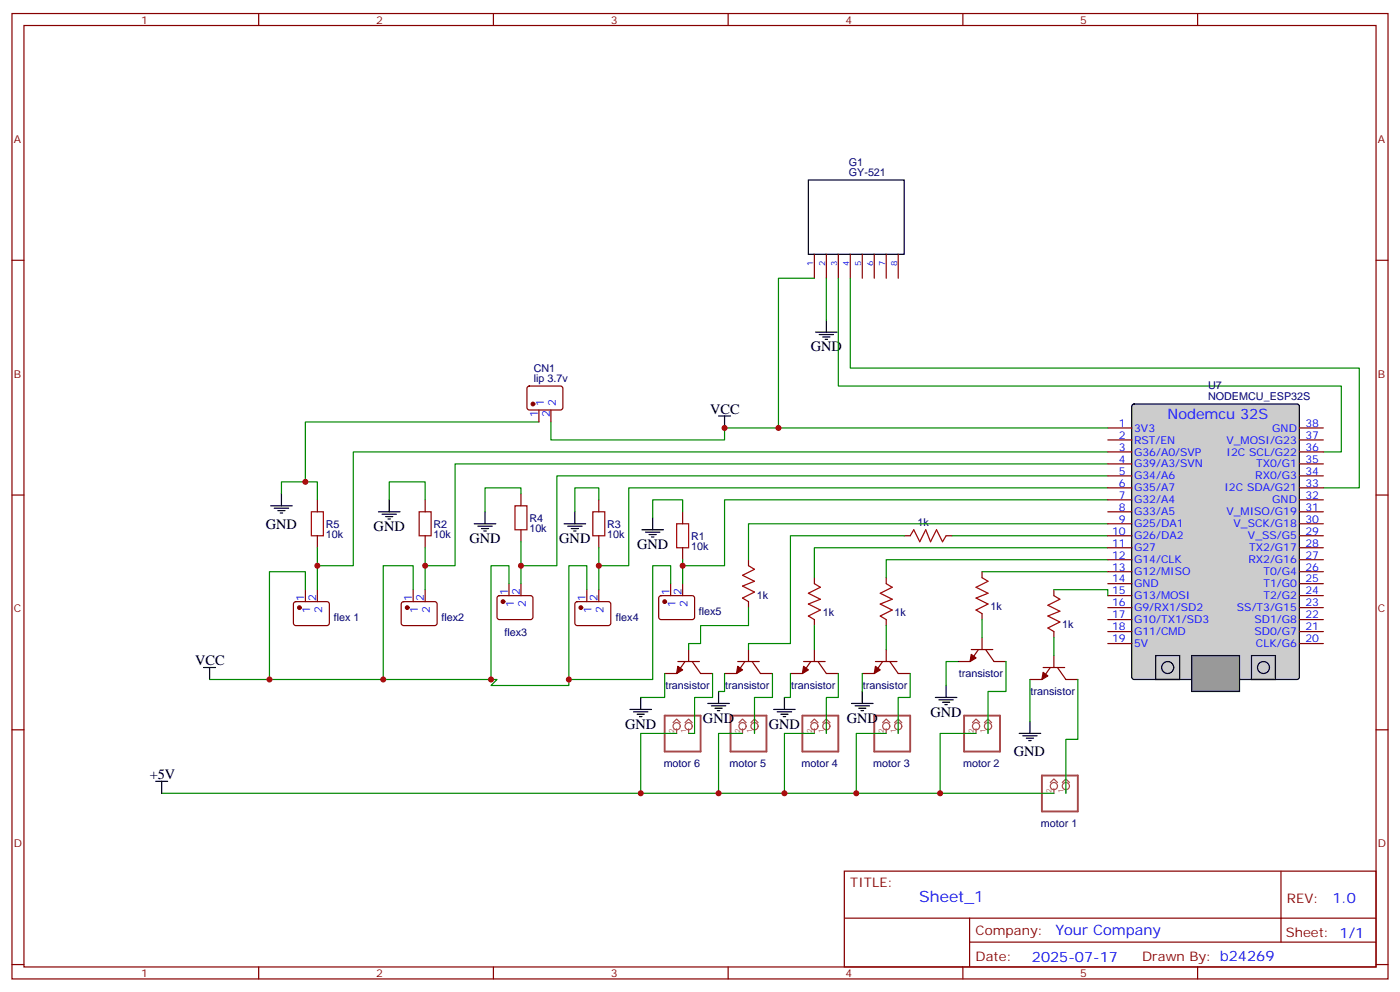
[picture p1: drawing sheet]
<svg xmlns="http://www.w3.org/2000/svg" width="412mm" height="292mm" viewBox="0 0 412 292" stroke-linecap="round" stroke-linejoin="round" font-family="sans-serif">
<g fill="none" stroke="#870000" stroke-width=".35">
<path d="M3.5 4h405.4v284.3h-405.4zM7.1 7.5h398.2v277.3h-398.2zM76.2 4v3.5M145.3 4v3.5M214.5 4v3.5M283.6 4v3.5M352.8 4v3.5M3.5 76.7h3.6M239.9 74.9v7.1M243.4 74.9v7.1M246.9 74.9v7.1M250.5 74.9v7.1"/>
<path d="M254 74.9v7.1M257.5 74.9v7.1M261.1 74.9v7.1M264.6 74.9v7.1M405.3 76.7h3.6M155.5 113.9l.4-.2 9.5 .1 .4 .6-.1 5.9-.6 .5-9.4-.1-.5-.6v-5.7zM158.7 120.8v3.5M162.3 120.8v3.5M3.5 145.8h3.6M93.5 147.2v3.5M93.5 157.8v3.5M125.2 147.2v3.5"/>
<path d="M125.2 157.8v3.5M153.5 145.5v3.5M153.5 156v3.6M176.4 147.2v3.5M176.4 157.8v3.5M201.1 150.7v3.6M266.3 157.8h1.8M278.7 157.8h1.8M405.3 145.8h3.6M86.7 177.4l.4-.2 9.5 .1 .4 .6-.1 5.9-.6 .5-9.4-.1-.5-.6v-5.7zM90 173.7v3.5M93.5 173.7v3.5"/>
<path d="M118.4 177.4l.5-.2 9.4 .1 .5 .6-.1 5.9-.6 .5-9.5-.1-.4-.6v-5.7zM121.7 173.7v3.5M125.2 173.7v3.5M146.6 175.6l.5-.2 9.5 .1 .4 .6-.1 6-.6 .4-9.5-.1-.4-.6v-5.7zM149.9 171.9v3.5M153.5 171.9v3.5M169.6 177.4l.4-.2 9.5 .1 .4 .6v5.9l-.7 .5-9.4-.1-.5-.6v-5.7zM172.9 173.7v3.5M176.4 173.7v3.5M194.3 175.6l.4-.2 9.5 .1 .4 .6-.1 6-.6 .4-9.4-.1-.5-.6v-5.7zM197.6 171.9v3.5M201.1 161.3v3.6"/>
<path d="M201.1 171.9v3.5M220.5 164.9v1.7M220.5 177.2v1.8M239.9 170.1v1.8M261.1 170.1v1.8M289.3 168.4v1.7M310.4 173.7v1.7M199.7 194.8h6.3M201.8 194.8l-2.5 3.6h-3.5M202.8 191.3v3.5M203.9 194.8l2.5 3.6h3.5M217.3 194.8h6.4"/>
<path d="M219.4 194.8l-2.4 3.6h-3.6M220.5 191.3v3.5M221.5 194.8l2.5 3.6h3.5M236.7 194.8h6.4M238.8 194.8l-2.4 3.6h-3.6M239.9 182.5v1.8M239.9 191.3v3.5M240.9 194.8l2.5 3.6h3.5M257.9 194.8h6.3M260 194.8l-2.5 3.6h-3.5M261.1 182.5v1.8M261.1 191.3v3.5"/>
<path d="M262.1 194.8l2.5 3.6h3.5M286.1 191.3h6.4M288.2 191.3l-2.4 3.5h-3.6M289.3 180.7v1.8M289.3 187.8v3.5M290.3 191.3l2.5 3.5h3.5M307.3 196.6h6.3M309.4 196.6l-2.5 3.5h-3.5M310.4 186v1.8M310.4 193.1v3.5M311.5 196.6l2.5 3.5h3.5M3.5 214.9h3.6"/>
<path d="M405.3 214.9h3.6M248.7 256.6h156.6v28.2h-156.6zM377.3 256.6v20.9M248.7 270.4h156.5M285.6 277.5h119.6M285.6 270.4v14.1M3.5 284.1h3.6M76.2 284.8v3.5M145.3 284.8v3.5M214.5 284.8v3.5M283.6 284.8v3.5M352.8 284.8v3.5"/>
<path d="M405.3 284.1h3.6"/>
</g>
<g fill="#870000" stroke="#870000" stroke-width=".35">
<path d="M307.3 198l1.4 1.1-1.8 1z"/>
<path d="M286.1 192.7l1.4 1.1-1.7 1z"/>
<path d="M257.9 196.3l1.4 1-1.8 1.1z"/>
<path d="M236.7 196.3l1.4 1-1.7 1.1z"/>
<path d="M217.3 196.3l1.4 1-1.7 1.1z"/>
<path d="M199.7 196.3l1.4 1-1.8 1.1z"/>
<circle cx="88.2" cy="179" r=".53"/>
<circle cx="119.9" cy="179" r=".53"/>
<circle cx="148.2" cy="177.2" r=".53"/>
<circle cx="171.1" cy="179" r=".53"/>
<circle cx="195.8" cy="177.2" r=".53"/>
<circle cx="157" cy="119" r=".53"/>
</g>
<g fill="none" stroke="#000" stroke-width=".35">
<path d="M238.1 53h28.2v21.9h-28.2zM240.2 97.8h6.4M241.3 98.5h4.2M242.4 99.2h2.1M243.1 99.9h.7M243.4 94.3v3.5M211.7 122.5h3.5M213.4 122.5v3.5M79.7 149h6.4M80.8 149.7h4.2M81.8 150.4h2.2M82.5 151.1h.8"/>
<path d="M82.9 145.5v3.5M111.5 150.7h6.3M112.5 151.4h4.3M113.6 152.2h2.1M114.3 152.9h.7M114.7 147.2v3.5M139.7 154.3h6.3M140.8 155h4.2M141.8 155.7h2.1M142.5 156.4h.7M142.9 150.7v3.6M166.2 154.3h6.3"/>
<path d="M167.2 155h4.2M168.3 155.7h2.1M169 156.4h.7M169.3 150.7v3.6M189.1 156h6.3M190.1 156.7h4.3M191.2 157.4h2.1M191.9 158.2h.7M192.3 152.5v3.5M60 196.6h3.5M61.7 196.6v3.5M185.6 209h6.3"/>
<path d="M186.6 209.7h4.3M187.7 210.4h2.1M188.4 211.1h.7M188.7 205.4v3.6M208.5 207.2h6.3M209.5 207.9h4.3M210.6 208.6h2.1M211.3 209.3h.7M211.7 203.7v3.5M227.9 209h6.3M229 209.7h4.2M230 210.4h2.1"/>
<path d="M230.7 211.1h.7M231.1 205.4v3.6M250.8 207.2h6.4M251.9 207.9h4.2M252.9 208.6h2.2M253.6 209.3h.8M254 203.7v3.5M275.5 205.4h6.4M276.6 206.1h4.2M277.6 206.8h2.2M278.3 207.5h.7M278.7 201.9v3.5"/>
<path d="M300.2 216h6.4M301.3 216.7h4.2M302.3 217.4h2.1M303 218.1h.7M303.4 212.5v3.5"/>
</g>
<path d="M91.7 150.7h3.5v7.1h-3.5zM123.5 150.7h3.5v7.1h-3.5zM151.7 149h3.5v7h-3.5zM174.6 150.7h3.6v7.1h-3.6zM199.3 154.3h3.5v7h-3.5zM268.1 157.8l1.1-1.8 1.7 3.6 1.8-3.6 1.4 3.6 1.8-3.6 1.7 3.6 1.1-1.8M220.5 166.6l1.7 1.1-3.5 1.7 3.5 1.8-3.5 1.4 3.5 1.8-3.5 1.7 1.8 1.1M239.9 171.9l1.8 1.1-3.6 1.7 3.6 1.8-3.6 1.4 3.6 1.8-3.6 1.7 1.8 1.1M261.1 171.9l1.7 1.1-3.5 1.7 3.5 1.8-3.5 1.4 3.5 1.8-3.5 1.7 1.8 1.1M289.3 170.1l1.7 1.1-3.5 1.8 3.5 1.7-3.5 1.4 3.5 1.8-3.5 1.8 1.8 1M310.4 175.4l1.8 1.1-3.5 1.8 3.5 1.7-3.5 1.4 3.5 1.8-3.5 1.8 1.7 1" fill="none" stroke="#a10000" stroke-width=".35"/>
<g fill="none" stroke="#008700" stroke-width=".35">
<path d="M239.9 82h-10.6v44M243.4 82v12.3M246.9 82v31.7h148.2v19.4h-5.3M250.5 82v26.4h149.9v35.3h-10.6M158.7 124.3h-68.7v17.6M162.3 124.3v5.3h51.1v-3.6h112.9M326.3 133.1h-222.2v33.5h-10.6M326.3 136.6h-192.2v30h-8.9M82.9 145.5v-3.6h10.6v5.3M114.7 147.2v-5.3h10.5v5.3M153.5 145.5v-1.8h-10.6v7M153.5 159.6v12.3"/>
<path d="M176.4 147.2v-3.5h-7.1v7M201.1 150.7v-3.5h-8.8v5.3M266.3 157.8h-33.5v31.7h-12.3v1.8M280.5 157.8h45.8M326.3 140.2h-162.3v26.4h-10.5M326.3 143.7h-141.1v22.9h-8.8M326.3 147.2h-112.9v19.4h-12.3M326.3 154.3h-105.8v10.6M90 173.7v-5.3h-10.6v31.7h-17.7M93.5 161.3v12.4M121.7 173.7v-7.1h-8.8v33.5h-33.5M125.2 161.3v12.4"/>
<path d="M149.9 171.9v-5.3h-5.3v33.5h-31.7M172.9 173.7v-7.1h-5.3v35.3h-23l1.8-1.8h-1.8M176.4 161.3v12.4M197.6 171.9v-5.3h-5.3v33.5h-24.7M201.1 164.9v7M220.5 179v5.3h-14.1v5.2h-3.6v1.8M289.3 168.4h37M326.3 164.9h-65.2v5.2M326.3 161.3h-86.4v8.8M195.8 198.4v7h-7.1M209.9 198.4v7h-5.3v10.6h-1.8M213.4 198.4v5.3h-1.7"/>
<path d="M227.5 198.4v7h-5.3v10.6M232.8 198.4v7h-1.7M239.9 184.3v7M246.9 198.4v7h-3.5v10.6M254 198.4v5.3M261.1 184.3v7M268.1 198.4v7h-3.5v10.6M282.2 194.8h-3.5v7.1M289.3 182.5v5.3M296.3 194.8v8.9h-5.3v12.3M310.4 187.8v5.3M199.3 216h-10.6v17.6"/>
<path d="M218.7 216h-7v17.6M239.9 216h-8.8v17.6M261.1 216h-8.9v17.6M287.5 216h-10.6v17.6M303.4 200.1v12.4M317.5 200.1v17.7h-3.5v15.8M47.6 233.6h262.8"/>
</g>
<path d="M195.8 210.8h10.6v10.6h-10.6zM215.2 210.8h10.6v10.6h-10.6zM236.4 210.8h10.5v10.6h-10.5zM257.5 210.8h10.6v10.6h-10.6zM284 210.8h10.6v10.6h-10.6zM306.9 228.4h10.6v10.6h-10.6z" fill="none" stroke="#a64a4a" stroke-width=".56"/>
<g fill="none" stroke="#a64a4a" stroke-width=".35">
<path d="M198.3 212.8l1-1 1.1 1M199.3 214.7v1.3M201.8 212.8l1-1 1.1 1M202.8 214.7v1.3M217.7 212.8l1-1 1.1 1M218.7 214.7v1.3M221.2 212.8l1-1 1.1 1M222.2 214.7v1.3M238.8 212.8l1.1-1 1 1M239.9 214.7v1.3M242.4 212.8l1-1 1.1 1M243.4 214.7v1.3"/>
<path d="M260 212.8l1.1-1 1 1M261.1 214.7v1.3M263.5 212.8l1.1-1 1 1M264.6 214.7v1.3M286.5 212.8l1-1 1.1 1M287.5 214.7v1.3M290 212.8l1-1 1.1 1M291 214.7v1.3M309.4 230.5l1-1.1 1.1 1.1M310.4 232.3v1.3M312.9 230.5l1.1-1.1 1 1.1M314 232.3v1.3"/>
<circle cx="199.3" cy="213.9" r="1.06"/>
<circle cx="202.8" cy="213.9" r="1.06"/>
<circle cx="218.7" cy="213.9" r="1.06"/>
<circle cx="222.2" cy="213.9" r="1.06"/>
<circle cx="239.9" cy="213.9" r="1.06"/>
<circle cx="243.4" cy="213.9" r="1.06"/>
<circle cx="261.1" cy="213.9" r="1.06"/>
<circle cx="264.6" cy="213.9" r="1.06"/>
<circle cx="287.5" cy="213.9" r="1.06"/>
<circle cx="291" cy="213.9" r="1.06"/>
<circle cx="310.4" cy="231.5" r="1.06"/>
<circle cx="314" cy="231.5" r="1.06"/>
</g>
<path d="M333.6 119.2l.5-.2h48l.6 .4 .1 80-.5 .7h-48.2l-.7-.4v-80z" fill="#ccc" stroke="#000" stroke-width=".35"/>
<g fill="none" stroke="#870000" stroke-width=".35">
<path d="M326.3 129.6h7.1M326.3 133.1h7.1M326.3 136.6h7.1M326.3 126h7.1M382.8 129.6h7M382.8 133.1h7M382.8 136.6h7M382.8 126h7M326.3 140.2h7.1M326.3 143.7h7.1M326.3 147.2h7.1M326.3 150.7h7.1"/>
<path d="M326.3 154.3h7.1M326.3 157.8h7.1M382.8 140.2h7M382.8 143.7h7M382.8 147.2h7M382.8 150.7h7M382.8 154.3h7M382.8 157.8h7M326.3 161.3h7.1M326.3 164.9h7.1M326.3 168.4h7.1M326.3 171.9h7.1"/>
<path d="M326.3 175.4h7.1M326.3 179h7.1M382.8 161.3h7M382.8 164.9h7M382.8 168.4h7M382.8 171.9h7M382.8 175.4h7M382.8 179h7M326.3 182.5h7.1M326.3 186h7.1M326.3 189.5h7.1M382.8 182.5h7"/>
<path d="M382.8 186h7M382.8 189.5h7"/>
</g>
<path d="M351 193.1h14.1v10.6h-14.1z" fill="#999" stroke="#000" stroke-width=".35"/>
<g fill="none" stroke="#000" stroke-width=".35">
<path d="M340.4 193.1h7.1v7h-7.1zM368.7 193.1h7v7h-7zM45.9 230.1h3.5M47.6 230.1v3.5"/>
<circle cx="344" cy="196.6" r="1.76"/>
<circle cx="372.2" cy="196.6" r="1.76"/>
</g>
<path d="M310.4 173.7h15.9v1.7" fill="none" stroke="#008700" stroke-width=".35"/>
<g fill="#c00">
<circle cx="93.5" cy="166.6" r=".88"/>
<circle cx="79.4" cy="200.1" r=".88"/>
<circle cx="112.9" cy="200.1" r=".88"/>
<circle cx="144.6" cy="200.1" r=".88"/>
<circle cx="167.6" cy="200.1" r=".88"/>
<circle cx="90" cy="141.9" r=".88"/>
<circle cx="276.9" cy="233.6" r=".88"/>
<circle cx="252.2" cy="233.6" r=".88"/>
<circle cx="231.1" cy="233.6" r=".88"/>
<circle cx="211.7" cy="233.6" r=".88"/>
<circle cx="188.7" cy="233.6" r=".88"/>
<circle cx="213.4" cy="126" r=".88"/>
<circle cx="229.3" cy="126" r=".88"/>
<circle cx="201.1" cy="166.6" r=".88"/>
<circle cx="176.4" cy="166.6" r=".88"/>
<circle cx="153.5" cy="166.6" r=".88"/>
<circle cx="125.2" cy="166.6" r=".88"/>
</g>
<text font-size="4.6" fill="#00f" x="270.8" y="265.6">Sheet_1</text>
<g font-size="4.2">
<text x="238.8" y="103.5">GND</text>
<text x="209.2" y="121.8">VCC</text>
<text x="78.3" y="155.8">GND</text>
<text x="110.1" y="156.4">GND</text>
<text x="138.3" y="159.9">GND</text>
<text x="164.7" y="159.9">GND</text>
<text x="187.7" y="161.7">GND</text>
<text x="57.5" y="195.9">VCC</text>
<text x="184.1" y="214.6">GND</text>
<text x="207.1" y="212.8">GND</text>
<text x="226.5" y="214.6">GND</text>
<text x="249.4" y="212.8">GND</text>
<text x="274.1" y="211.1">GND</text>
<text x="298.6" y="222.8">GND</text>
<text x="44.1" y="229.4">+5V</text>
</g>
<g font-size="4.2" fill="#00f">
<text x="344" y="123.3">Nodemcu 32S</text>
<text x="392.5" y="265.8">1.0</text>
<text x="310.9" y="275.4">Your Company</text>
<text x="304" y="283.2">2025-07-17</text>
</g>
<g font-size="3.9" fill="#800">
<text x="250.5" y="261.2">TITLE:</text>
<text x="379.1" y="265.8">REV:</text>
<text x="287.4" y="275.4">Company:</text>
<text x="378.7" y="276">Sheet: 1/1</text>
<text x="287.4" y="283">Date:</text>
<text x="336.4" y="283.1">Drawn By: b24269</text>
</g>
<g font-size="3.2" fill="#800">
<text x="41.6" y="7">1</text>
<text x="110.8" y="7">2</text>
<text x="179.9" y="7">3</text>
<text x="249.1" y="7">4</text>
<text x="318.2" y="7">5</text>
<text x="4.1" y="42.1">A</text>
<text x="405.9" y="42.1">A</text>
<text x="4.1" y="111.2">B</text>
<text x="405.9" y="111.2">B</text>
<text x="4.1" y="180.4">C</text>
<text x="405.9" y="180.4">C</text>
<text x="4.1" y="249.5">D</text>
<text x="405.9" y="249.5">D</text>
<text x="41.6" y="287.8">1</text>
<text x="110.8" y="287.8">2</text>
<text x="179.9" y="287.8">3</text>
<text x="249.1" y="287.8">4</text>
<text x="318.2" y="287.8">5</text>
</g>
<g font-size="3.2" fill="#000080">
<text x="250" y="52">GY-521</text>
<text x="250" y="48.9">G1</text>
<text x="157.2" y="112.6">lip 3.7v</text>
<text x="157.2" y="109.5">CN1</text>
<text x="355.8" y="117.9">NODEMCU_ESP32S</text>
<text x="355.8" y="114.6">U7</text>
<text x="96" y="155.5">R5</text>
<text x="127.7" y="155.5">R2</text>
<text x="155.9" y="153.7">R4</text>
<text x="178.9" y="155.5">R3</text>
<text x="270.2" y="155">1k</text>
<text x="96" y="158.5">10k</text>
<text x="127.7" y="158.5">10k</text>
<text x="155.9" y="156.8">10k</text>
<text x="178.9" y="158.5">10k</text>
<text x="203.6" y="159">R1</text>
<text x="203.6" y="162.1">10k</text>
<text x="223" y="176.3">1k</text>
<text x="291.7" y="179.8">1k</text>
<text x="98.3" y="182.9">flex 1</text>
<text x="130" y="182.9">flex2</text>
<text x="181.4" y="182.9">flex4</text>
<text x="205.9" y="181.1">flex5</text>
<text x="242.4" y="181.6">1k</text>
<text x="263.5" y="181.6">1k</text>
<text x="312.9" y="185.1">1k</text>
<text x="148.6" y="187.2">flex3</text>
<text x="196" y="202.9">transistor</text>
<text x="213.6" y="202.9">transistor</text>
<text x="233" y="202.9">transistor</text>
<text x="254.2" y="202.9">transistor</text>
<text x="282.4" y="199.4">transistor</text>
<text x="303.6" y="204.7">transistor</text>
<text x="195.5" y="225.9">motor 6</text>
<text x="214.9" y="225.9">motor 5</text>
<text x="236.1" y="225.9">motor 4</text>
<text x="257.2" y="225.9">motor 3</text>
<text x="283.7" y="225.9">motor 2</text>
<text x="306.6" y="243.5">motor 1</text>
</g>
<g font-size="3.2" fill="#00f">
<text x="160.2" y="119.5" transform="rotate(-90 160.2 119.5)">1</text>
<text x="163.7" y="119.5" transform="rotate(-90 163.7 119.5)">2</text>
<text x="158.4" y="122.9" transform="rotate(-90 158.4 122.9)">1</text>
<text x="161.9" y="122.9" transform="rotate(-90 161.9 122.9)">2</text>
<text x="329.6" y="125.7">1</text>
<text x="384.5" y="125.7">38</text>
<text x="329.6" y="129.2">2</text>
<text x="334.1" y="130.6">RST/EN</text>
<text x="334.1" y="127.1">3V3</text>
<text x="361.3" y="130.6">V_MOSI/G23</text>
<text x="374.8" y="127.1">GND</text>
<text x="384.5" y="129.2">37</text>
<text x="329.6" y="132.8">3</text>
<text x="329.6" y="136.3">4</text>
<text x="334.1" y="134.2">G36/A0/SVP</text>
<text x="334.1" y="137.7">G39/A3/SVN</text>
<text x="361.3" y="134.2">I2C SCL/G22</text>
<text x="370" y="137.7">TX0/G1</text>
<text x="384.5" y="136.3">35</text>
<text x="384.5" y="132.8">36</text>
<text x="329.6" y="139.8">5</text>
<text x="329.6" y="143.3">6</text>
<text x="334.1" y="141.2">G34/A6</text>
<text x="369.7" y="141.2">RX0/G3</text>
<text x="384.5" y="143.3">33</text>
<text x="384.5" y="139.8">34</text>
<text x="329.6" y="146.9">7</text>
<text x="334.1" y="144.7">G35/A7</text>
<text x="334.1" y="148.3">G32/A4</text>
<text x="360.7" y="144.7">I2C SDA/G21</text>
<text x="374.8" y="148.3">GND</text>
<text x="384.5" y="146.9">32</text>
<text x="329.6" y="150.4">8</text>
<text x="329.6" y="153.9">9</text>
<text x="334.1" y="151.8">G33/A5</text>
<text x="334.1" y="155.3">G25/DA1</text>
<text x="361.3" y="151.8">V_MISO/G19</text>
<text x="363.4" y="155.3">V_SCK/G18</text>
<text x="384.5" y="153.9">30</text>
<text x="384.5" y="150.4">31</text>
<text x="327.6" y="157.4">10</text>
<text x="327.6" y="161">11</text>
<text x="334.1" y="158.9">G26/DA2</text>
<text x="367.6" y="158.9">V_SS/G5</text>
<text x="384.5" y="161">28</text>
<text x="384.5" y="157.4">29</text>
<text x="327.6" y="164.5">12</text>
<text x="334.1" y="162.4">G27</text>
<text x="334.1" y="165.9">G14/CLK</text>
<text x="367.7" y="165.9">RX2/G16</text>
<text x="368" y="162.4">TX2/G17</text>
<text x="384.5" y="164.5">27</text>
<text x="327.6" y="168">13</text>
<text x="327.6" y="171.6">14</text>
<text x="334.1" y="169.4">G12/MISO</text>
<text x="334.1" y="173">GND</text>
<text x="372.2" y="173">T1/G0</text>
<text x="372.2" y="169.4">T0/G4</text>
<text x="384.5" y="171.6">25</text>
<text x="384.5" y="168">26</text>
<text x="89.6" y="177" transform="rotate(-90 89.6 177)">1</text>
<text x="93.1" y="177" transform="rotate(-90 93.1 177)">2</text>
<text x="121.4" y="177" transform="rotate(-90 121.4 177)">1</text>
<text x="124.9" y="177" transform="rotate(-90 124.9 177)">2</text>
<text x="149.6" y="175.3" transform="rotate(-90 149.6 175.3)">1</text>
<text x="151.3" y="178.8" transform="rotate(-90 151.3 178.8)">1</text>
<text x="153.1" y="175.3" transform="rotate(-90 153.1 175.3)">2</text>
<text x="154.9" y="178.8" transform="rotate(-90 154.9 178.8)">2</text>
<text x="172.5" y="177" transform="rotate(-90 172.5 177)">1</text>
<text x="176" y="177" transform="rotate(-90 176 177)">2</text>
<text x="197.2" y="175.3" transform="rotate(-90 197.2 175.3)">1</text>
<text x="199" y="178.8" transform="rotate(-90 199 178.8)">1</text>
<text x="200.7" y="175.3" transform="rotate(-90 200.7 175.3)">2</text>
<text x="202.5" y="178.8" transform="rotate(-90 202.5 178.8)">2</text>
<text x="327.6" y="175.1">15</text>
<text x="327.6" y="178.6">16</text>
<text x="334.1" y="176.5">G13/MOSI</text>
<text x="372.2" y="176.5">T2/G2</text>
<text x="384.5" y="178.6">23</text>
<text x="384.5" y="175.1">24</text>
<text x="91.4" y="180.5" transform="rotate(-90 91.4 180.5)">1</text>
<text x="94.9" y="180.5" transform="rotate(-90 94.9 180.5)">2</text>
<text x="123.1" y="180.5" transform="rotate(-90 123.1 180.5)">1</text>
<text x="126.6" y="180.5" transform="rotate(-90 126.6 180.5)">2</text>
<text x="174.3" y="180.5" transform="rotate(-90 174.3 180.5)">1</text>
<text x="177.8" y="180.5" transform="rotate(-90 177.8 180.5)">2</text>
<text x="327.6" y="182.1">17</text>
<text x="327.6" y="185.7">18</text>
<text x="334.1" y="180">G9/RX1/SD2</text>
<text x="334.1" y="183.6">G10/TX1/SD3</text>
<text x="364.4" y="180">SS/T3/G15</text>
<text x="369.5" y="183.6">SD1/G8</text>
<text x="384.5" y="185.7">21</text>
<text x="384.5" y="182.1">22</text>
<text x="327.6" y="189.2">19</text>
<text x="334.1" y="187.1">G11/CMD</text>
<text x="334.1" y="190.6">5V</text>
<text x="369.5" y="187.1">SD0/G7</text>
<text x="370" y="190.6">CLK/G6</text>
<text x="384.5" y="189.2">20</text>
</g>
<g font-size="2.5" fill="#00f">
<text x="239.5" y="78.2" transform="rotate(-90 239.5 78.2)">1</text>
<text x="243.1" y="78.2" transform="rotate(-90 243.1 78.2)">2</text>
<text x="246.6" y="78.2" transform="rotate(-90 246.6 78.2)">3</text>
<text x="250.1" y="78.2" transform="rotate(-90 250.1 78.2)">4</text>
<text x="253.6" y="78.2" transform="rotate(-90 253.6 78.2)">5</text>
<text x="257.2" y="78.2" transform="rotate(-90 257.2 78.2)">6</text>
<text x="260.7" y="78.2" transform="rotate(-90 260.7 78.2)">7</text>
<text x="264.2" y="78.2" transform="rotate(-90 264.2 78.2)">8</text>
</g>
<g font-size="2.1" fill="#a54b4b">
<text x="198.6" y="216" transform="rotate(-90 198.6 216)">2</text>
<text x="202.2" y="216" transform="rotate(-90 202.2 216)">1</text>
<text x="218" y="216" transform="rotate(-90 218 216)">2</text>
<text x="221.6" y="216" transform="rotate(-90 221.6 216)">1</text>
<text x="239.2" y="216" transform="rotate(-90 239.2 216)">2</text>
<text x="242.7" y="216" transform="rotate(-90 242.7 216)">1</text>
<text x="260.4" y="216" transform="rotate(-90 260.4 216)">2</text>
<text x="263.9" y="216" transform="rotate(-90 263.9 216)">1</text>
<text x="286.8" y="216" transform="rotate(-90 286.8 216)">2</text>
<text x="290.3" y="216" transform="rotate(-90 290.3 216)">1</text>
<text x="309.7" y="233.7" transform="rotate(-90 309.7 233.7)">2</text>
<text x="313.3" y="233.7" transform="rotate(-90 313.3 233.7)">1</text>
</g>
</svg>
